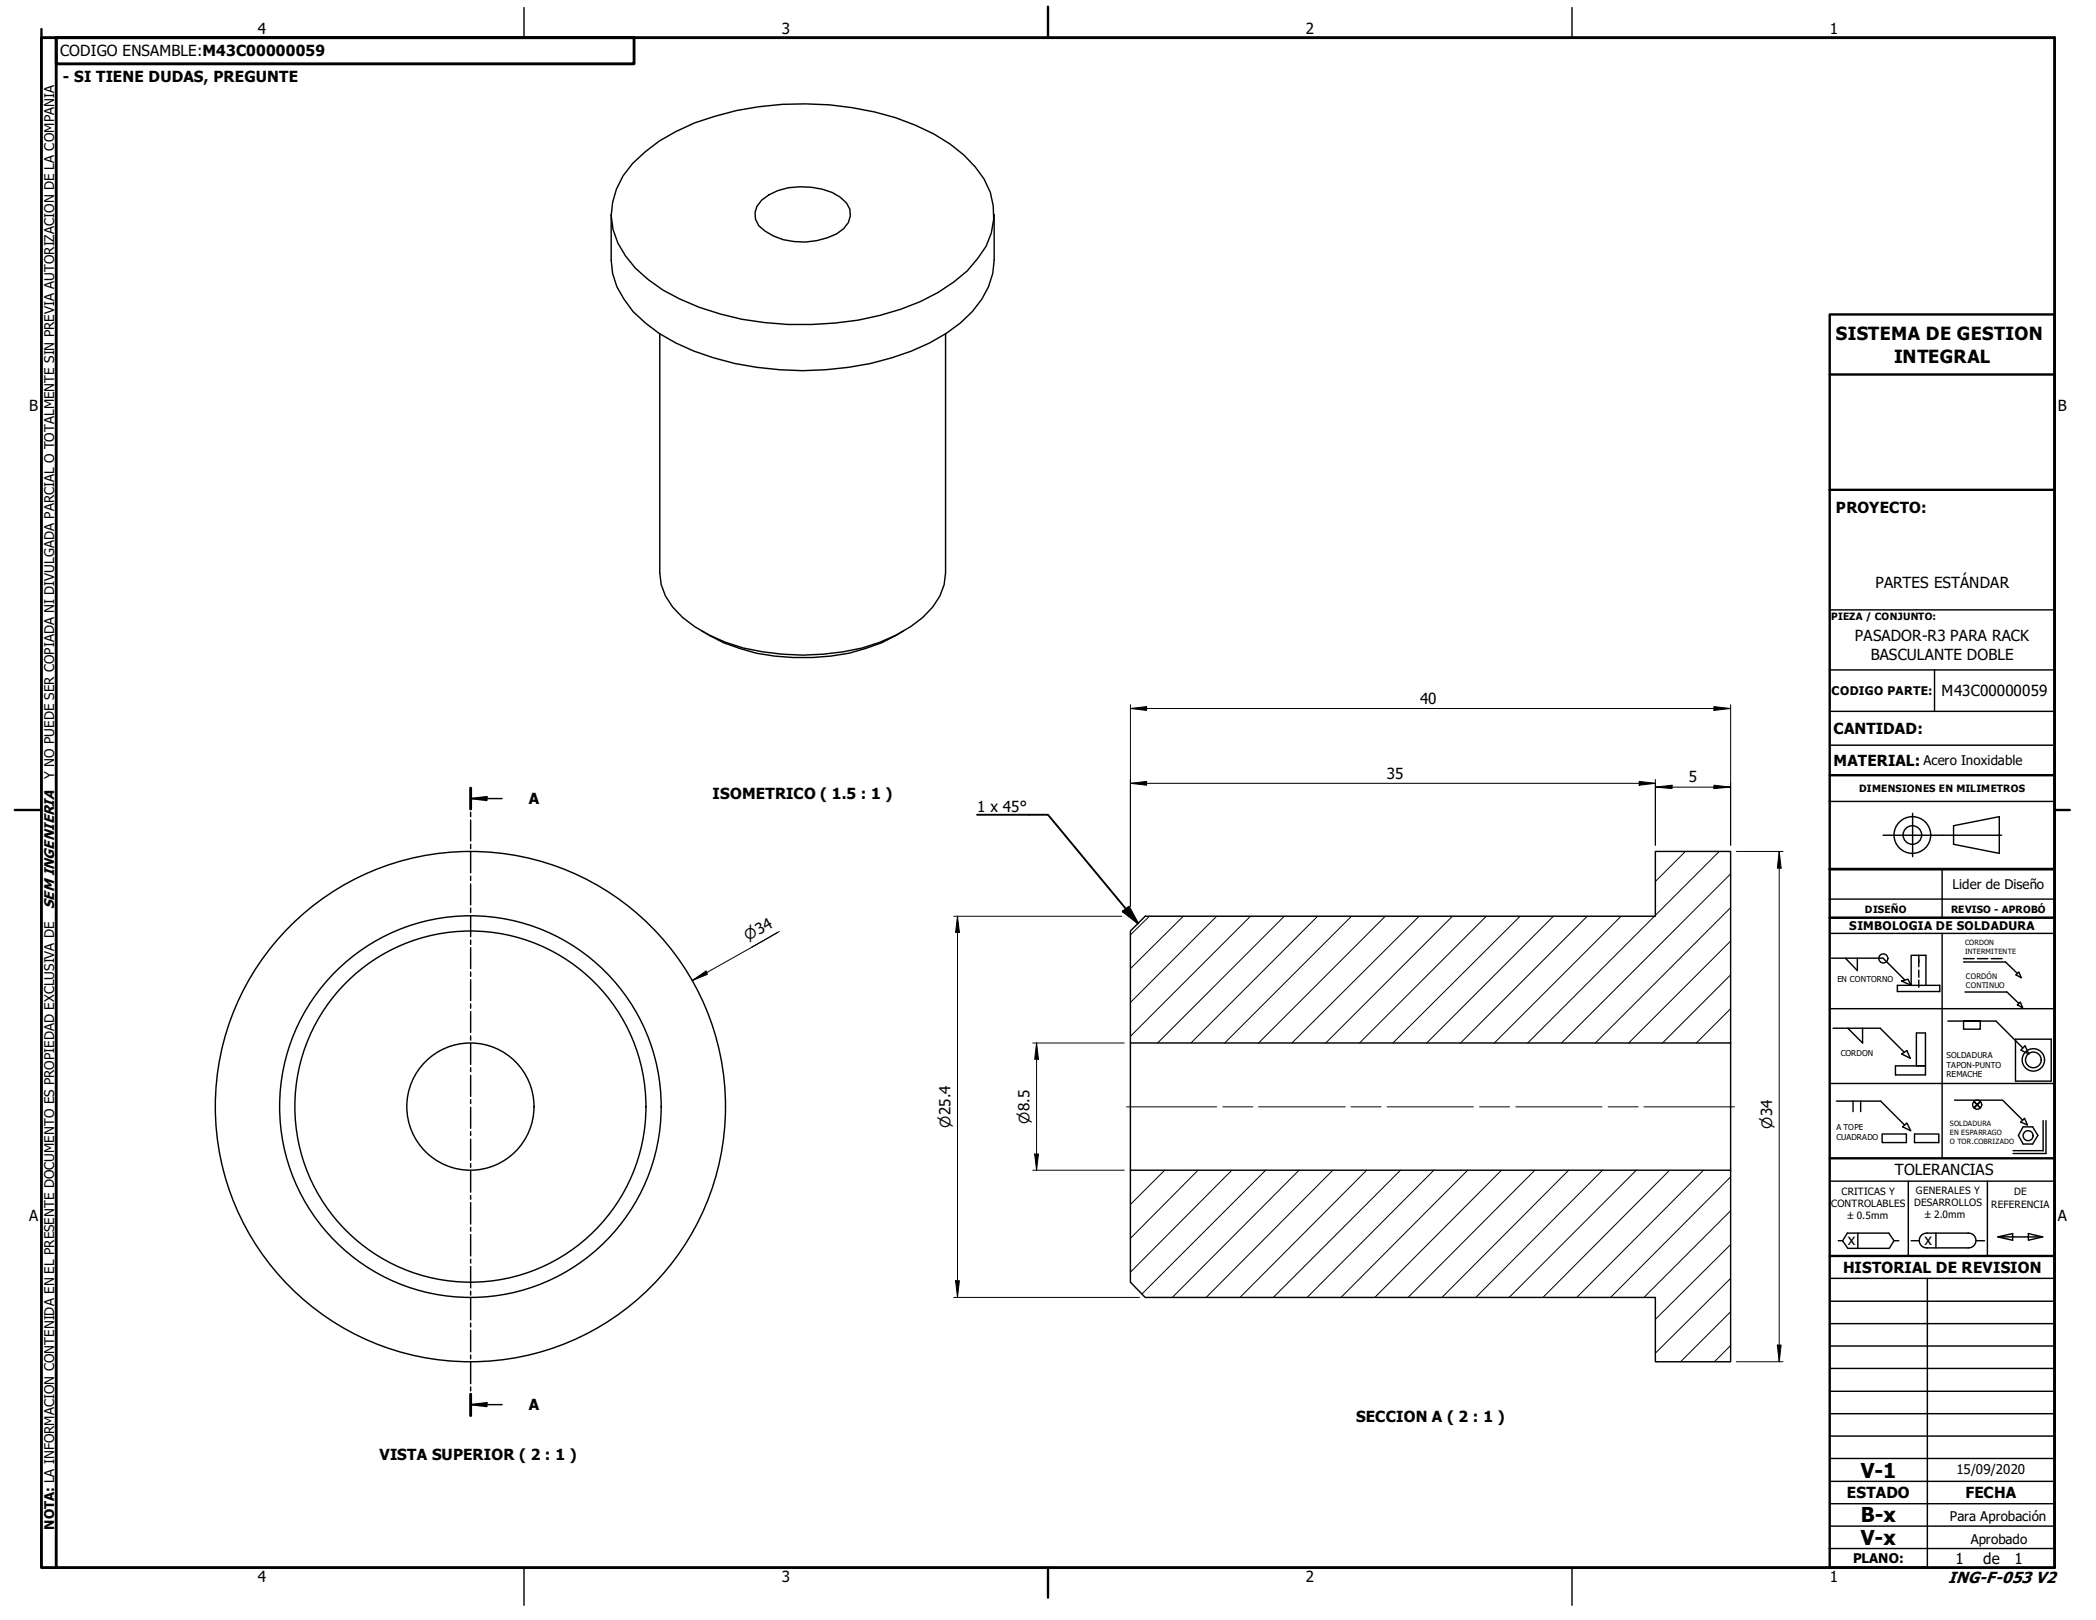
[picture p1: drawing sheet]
<svg xmlns="http://www.w3.org/2000/svg" width="279mm" height="216mm" viewBox="0 0 279 216" stroke-linecap="round" stroke-linejoin="round" font-family="sans-serif">
<!-- layer: Hatch (ISO) -->
<g fill="none" stroke="#000" stroke-width=".13">
<path d="M224.7 113.5l-4 4M229.2 113.5l-8.5 8.5M230.7 116.5l-22.5 22.5M153.2 122.1l-2.5 2.5M157.7 122.1l-7 7M162.2 122.1l-11.5 11.5M166.7 122.1l-16 16M171.2 122.1l-16.9 16.9M175.6 122.1l-16.9 16.9M180.1 122.1l-16.8 16.9M184.7 122.1l-16.9 16.9M189.2 122.1l-17 16.9"/>
<path d="M193.6 122.1l-16.9 16.9M198.1 122.1l-16.9 16.9M202.6 122.1l-16.9 16.9M207.1 122.1l-16.9 16.9M211.6 122.1l-16.9 16.9M216.1 122.1l-16.9 16.9M220.5 122.1l-16.9 16.9M230.7 138.9l-.1 .1M230.7 134.4l-4.6 4.6M230.7 129.9l-9.1 9.1M230.7 125.4l-13.6 13.6M230.7 121l-18 18"/>
<path d="M150.7 156h.1M155.3 156l-4.6 4.5M159.7 156l-9 9M164.2 156l-13.5 13.5M168.7 156l-16.5 16.5M173.2 156l-16.9 16.9M177.7 156l-16.9 16.9M182.2 156l-16.9 16.9M186.7 156l-17 16.9M191.1 156l-16.9 16.9M195.6 156l-16.8 16.9M200.2 156l-16.9 16.9"/>
<path d="M204.6 156l-16.9 16.9M209.1 156l-16.9 16.9M213.6 156l-16.9 16.9M218.1 156l-16.9 16.9M222.6 156l-16.9 16.9M227.1 156l-16.9 16.9M230.7 156.8l-16 16.1M230.7 179.3l-2.2 2.2M230.7 174.8l-6.7 6.7M230.7 170.4l-10 9.9M230.7 165.9l-10 9.9M230.7 161.4l-11.6 11.5"/>
</g>
<!-- layer: Visible (ISO) -->
<g fill="none" stroke="#000" stroke-width=".19">
<path d="M81.5 28.6v6.1l.2 1.7a12.8 12.8 0 0 0 4.3 6.7 24.8 24.8 0 0 0 9.1 4.6 41.7 41.7 0 0 0 26.4-.9 21.5 21.5 0 0 0 8.1-5.3 10.4 10.4 0 0 0 2.9-6.8v-6.1M84.3 21.8a22.9 22.9 0 0 1 11-6.3 42.3 42.3 0 0 1 24.1 .2 25.1 25.1 0 0 1 9.1 4.9l1.5 1.6a9.3 9.3 0 0 1 .3 12.3l-1.4 1.6a25.3 25.3 0 0 1-11.6 5.9 42.2 42.2 0 0 1-24.1-1 22.1 22.1 0 0 1-8.5-5.2 10.7 10.7 0 0 1-3.2-7 10.5 10.5 0 0 1 2.8-7zM101.5 26.7a8.1 8.1 0 0 1 6.6-1.7 6.8 6.8 0 0 1 4.7 2.1 2.49 2.49 0 0 1-.3 3.4 8.8 8.8 0 0 1-6.6 1.7 7.6 7.6 0 0 1-4.7-2.1 2.47 2.47 0 0 1 .3-3.4zM87.9 44.4v31.9a8 8 0 0 0 3.1 6 20.9 20.9 0 0 0 10.7 4.6 32.1 32.1 0 0 0 15.6-1.3 16.6 16.6 0 0 0 7-4.7l1-1.5 .6-1.5 .1-1.6v-31.9M93.5 84.1a24.9 24.9 0 0 0 14.8 3.5 24.2 24.2 0 0 0 12.2-3.5M243.9 89.3h14M243.9 81.3h30M243.9 94.8h30M243.9 99.3h30M243.9 119.8h15M150.7 124.1l2-2h68v-8.6h10v25.5h-80zM150.7 139v17"/>
<path d="M230.7 139v17M150.7 156h80v25.5h-10v-8.6h-68l-2-2zM243.9 179.4h30M243.9 176.4h30M243.9 173.4h30M243.9 170.4h30M245 165.4h.6l.7 1h5.5l.7-1M245.6 165.4l.7-1.1h5.5l.7 1.1h.6M247.6 164.3v2.1M254.8 165.4h1M256.9 164.3h5.5M256.9 166.3h5.5"/>
<path d="M256.9 164.3a.98 .98 0 0 0-1.1 1 .98 .98 0 0 0 1.1 1M256.9 170.4v38.5M258.1 164.3v2M262.3 164.3a.98 .98 0 0 1 1.1 1 .98 .98 0 0 1-1.1 1M263.5 165.4h1M266.3 164.8l2 .5v-.9l-2 .4h6M270.4 164.4l1.9 .4-1.9 .5zM243.9 182.4h30"/>
<circle cx="62.7" cy="147.5" r="34"/>
<circle cx="62.7" cy="147.5" r="25.4"/>
<circle cx="62.7" cy="147.5" r="23.4"/>
<circle cx="62.7" cy="147.5" r="8.5"/>
</g>
<!-- layer: Section Line (ISO) -->
<g fill="none" stroke="#000" stroke-width=".19">
<path d="M62.7 106.4l2.2-.2v.5zM62.7 105v2.8M62.7 108.3v.5M62.7 109.3v2.8M62.7 112.5v.6M62.7 113.5v2.8M62.7 116.8v.5M62.7 117.8v2.8M62.7 106.4h4.2M62.7 121v.6M62.7 122v2.8M62.7 125.3v.6"/>
<path d="M62.7 126.3v2.8M62.7 129.5v.6M62.7 130.6v2.7M62.7 133.8v.6M62.7 134.8v2.8M62.7 138v.6M62.7 139.1v2.8M62.7 142.3v.5M62.7 143.3v2.8M62.7 146.6v.5M62.7 147.6v2.8M62.7 150.8v.5"/>
<path d="M62.7 151.8v2.8M62.7 155.1v.5M62.7 156v2.9M62.7 159.3v.5M62.7 160.3v2.8M62.7 163.6v.5M62.7 164.5v2.9M62.7 167.8v.5M62.7 168.8v2.8M62.7 172.1v.5M62.7 173v2.9M62.7 176.3v.5"/>
<path d="M62.7 177.3v2.8M62.7 187.2l2.2-.3v.6zM62.7 180.6v.5M62.7 181.5v2.9M62.7 184.8v.6M62.7 185.8v2.9M62.7 187.2h4.2"/>
</g>
<path d="M62.7 105v2.8M62.7 185.8v2.9" fill="none" stroke="#000" stroke-width=".38"/>
<g fill="#000">
<path d="M62.7 106.4l2.2-.2v.5z" fill-rule="evenodd"/>
<path d="M62.7 187.2l2.2-.3v.6z" fill-rule="evenodd"/>
</g>
<!-- layer: Border (ANSI) -->
<path d="M5.5 5h268.4v203.9h-268.4zM7.5 5h77v3.5h-77zM7.5 5v203.9" fill="none" stroke="#000" stroke-width=".38"/>
<!-- layer: Border (ISO) -->
<path d="M5.5 3.9v1.1M139.7 .9v4.1M2 107.9h3.5M273.9 107.9h2M139.7 208.9v4" fill="none" stroke="#000" stroke-width=".32"/>
<!-- layer: Border (ANSI) -->
<path d="M69.8 1v4M209.5 1v4M69.8 208.9v5M209.5 208.9v5" fill="none" stroke="#000" stroke-width=".19"/>
<!-- layer: Title (ISO) -->
<path d="M243.9 49.9h30M243.9 65.3v-23.4h30v164.5M243.9 65.3v57M243.9 65.3h30M243.9 103.3h30M273.9 115.8h-30h30M243.9 122.3v32.1h30M243.9 122.3h30M243.9 154.4v54.5h13M243.9 167.4h30" fill="none" stroke="#000" stroke-width=".32"/>
<!-- layer: Title (ANSI) -->
<g fill="none" stroke="#000" stroke-width=".19">
<path d="M273.9 89.3h-16v5.5M243.9 106.8h30M258.9 119.8h15M258.9 115.8v6.5M260.4 110l6.1-1.2v4.9l-6.1-1.2zM243.9 122.3h30h-29.7M243.9 124.4h30M243.9 134.4h30M244.2 127.7h6.8l2.9 2.9M244.3 137h6.3l3.2 3.2M246 127.7l1.6 1.6v-1.6M246.3 137l2 2v-2"/>
<path d="M252.9 131.3h5.7v.8h-5.7zM253.5 130.7l.8-.2 .5 .8zM254.8 131.3v-4h1.9v4M255.8 127.3v1.5M255.8 129.3v.9M255.8 130.6v1M258.9 124.4v30M259.7 136.1h6.4l3.5 3.5M261.7 136.1v1.1h2.3v-1.1h-2.3h2.3M261.7 127.8h1.4M261.7 128.2h5.6l1.6 1.5M261.9 132.2h5.6l1.6 1.5"/>
<path d="M263.6 127.8h1.4M265.4 127.8h1.5M268.7 138.5h4.7v5.6h-4.7zM268.7 129.9l.4-.4 .3 .8zM268.9 133.9l.4-.4 .3 .8zM269.9 139.4l.5 1.1-1-.5zM243.9 144.4h30M243.9 157.4h30M244.8 146.7h5.9l3.2 3.2M247 146.7v1.4M248 146.7v1.4M250.9 151.1h3.2v1.2h-3.2z"/>
<path d="M253.5 140.5l.7-.5 .4 1zM253.6 150.2l.6-.5 .5 1zM254.4 157.4v10M255.2 151.1h3.2v1.2h-3.2zM255.5 142v-4.3h1.2v5.6h-4v-1.3h4M260.5 146.6h6.5l2.6 2.7M263.1 146.8l.9 .8M264 146.8l-.9 .8 .9-.8M264.9 157.4v10M269.4 149.5l.5-.5 .4 .9zM269.7 150.2h1.3l.7 1.1-.7 1.2h-1.3l-.7-1.2zM272.4 149.4v4h-4"/>
<path d="M272.7 149.4v4.3h-4.3M243.9 191.4h30M243.9 194.4h30M243.9 188.4h30M243.9 185.4h30M243.9 197.4h30M243.9 206.4h30M243.9 203.4h30M243.9 200.4h30"/>
<circle cx="254.9" cy="111.3" r="2.44"/>
<circle cx="254.9" cy="111.3" r="1.24"/>
<circle cx="251" cy="127.7" r=".6"/>
<circle cx="263.6" cy="147.2" r=".6"/>
<circle cx="270.4" cy="151.4" r=".67"/>
<circle cx="271" cy="141.3" r="1.49"/>
<circle cx="271" cy="141.3" r="1.05"/>
</g>
<!-- layer: Centerline (ANSI) -->
<path d="M251 111.3h15.8M255 108.4v5.8" fill="none" stroke="#000" stroke-width=".19"/>
<!-- layer: Dimension (ISO) -->
<g fill="none" stroke="#000" stroke-width=".13">
<path d="M150.7 94.4l2.1-.2v.5zM150.7 94.4h80M150.7 93.9v26.9M228.5 94.2l2.2 .2-2.2 .3zM230.7 93.9v18.7M150.7 104.4l2.1-.3v.5zM150.7 104.4h70M218.5 104.1l2.2 .3-2.2 .2zM220.7 104.9l2.2-.3v.5zM220.7 104.9h10M220.7 103.9v8.7M228.5 104.6l2.2 .3-2.2 .2z"/>
<path d="M231.5 113.5h6.2M237.2 113.5l.2 2.2h-.5zM237.2 113.5v68M92.3 130.7l1.8-1.3 .2 .5zM103.6 124.3l-3.4 1.9M103.9 124.1l-11.6 6.6M127.1 122.1h22.4M127.6 122.1l.3 2.2h-.5zM127.6 122.1v50.8M137.7 139h12.2M138.2 139l.2 2.2h-.5zM138.2 139v17"/>
<path d="M137.7 156h12.2M137.9 153.8h.5l-.2 2.2zM127.1 172.9h24.8M127.4 170.7h.5l-.3 2.2zM236.9 179.3h.5l-.2 2.2zM231.5 181.5h6.2"/>
</g>
<g fill="#000">
<path d="M150.7 94.4l2.1-.2v.5z" fill-rule="evenodd"/>
<path d="M228.5 94.2l2.2 .2-2.2 .3z" fill-rule="evenodd"/>
<path d="M150.7 104.4l2.1-.3v.5z" fill-rule="evenodd"/>
<path d="M218.5 104.1l2.2 .3-2.2 .2z" fill-rule="evenodd"/>
<path d="M237.2 113.5l.2 2.2h-.5z" fill-rule="evenodd"/>
<path d="M92.3 130.7l1.8-1.3 .2 .5z" fill-rule="evenodd"/>
<path d="M127.6 122.1l.3 2.2h-.5z" fill-rule="evenodd"/>
<path d="M137.9 153.8h.5l-.2 2.2z" fill-rule="evenodd"/>
<path d="M138.2 139l.2 2.2h-.5z" fill-rule="evenodd"/>
<path d="M127.4 170.7h.5l-.3 2.2z" fill-rule="evenodd"/>
<path d="M236.9 179.3h.5l-.2 2.2z" fill-rule="evenodd"/>
</g>
<path d="M220.7 104.9h2.2M228.5 104.9h2.2" fill="none" stroke="#000" stroke-width=".44"/>
<!-- layer: Centerline (ISO) -->
<path d="M150.2 147.5h12M163 147.5h4M167.8 147.5h11.5M180.1 147.5h4M184.9 147.5h11.5M197.2 147.5h4M202.1 147.5h11.5M214.4 147.5h4M219.1 147.5h12.1" fill="none" stroke="#000" stroke-width=".13"/>
<!-- layer: Symbol (ISO) -->
<path d="M130.2 108.6h9.5l12 14.5M149.7 121.5l.8-.7 1.2 2.3z" fill="none" stroke="#000" stroke-width=".25"/>
<path d="M149.7 121.5l.8-.7 1.2 2.3z" fill-rule="evenodd" fill="#000"/>
<g font-size="2.7">
<text x="248" y="196.9">V-1</text>
<text x="248" y="202.9">B-x</text>
<text x="248" y="205.9">V-x</text>
</g>
<g font-size="2.4">
<text x="244.7" y="45.3">SISTEMA DE GESTION</text>
<text x="252.5" y="48.3">INTEGRAL</text>
</g>
<text font-size="2.1" x="259.7" y="210.9">ING-F-053 V2</text>
<g font-size="2">
<text x="34.4" y="4.6">4</text>
<text x="104.2" y="4.6">3</text>
<text x="174.1" y="4.6">2</text>
<text x="243.9" y="4.6">1</text>
<text x="8" y="7.5">CODIGO ENSAMBLE:M43C00000059</text>
<text x="8.4" y="10.9">- SI TIENE DUDAS, PREGUNTE</text>
<text x="3.9" y="54.7">B</text>
<text x="274.3" y="54.7">B</text>
<text x="244.7" y="68.3">PROYECTO:</text>
<text x="250" y="78.4">PARTES ESTÁNDAR</text>
<text x="247.3" y="85.5">PASADOR-R3 PARA RACK</text>
<text x="249.4" y="87.9">BASCULANTE DOBLE</text>
<text x="189.3" y="93.8">40</text>
<text x="258.8" y="92.8">M43C00000059</text>
<text x="244.4" y="97.8">CANTIDAD:</text>
<text x="70.5" y="107.2">A</text>
<text x="95" y="106.4">ISOMETRICO ( 1.5 : 1 )</text>
<text x="184.8" y="103.8">35</text>
<text x="225.1" y="104.3">5</text>
<text x="244.4" y="102">MATERIAL:</text>
<text x="130.2" y="108.2">1 x 45°</text>
<text x="252.6" y="156.7">TOLERANCIAS</text>
<text x="3.9" y="162.7">A</text>
<text x="246.3" y="165.9">x</text>
<text x="256.5" y="165.9">x</text>
<text x="274.3" y="162.7">A</text>
<text x="245.7" y="169.7">HISTORIAL DE REVISION</text>
<text x="70.5" y="188">A</text>
<text x="180.8" y="189.5">SECCION A ( 2 : 1 )</text>
<text x="50.6" y="194.6">VISTA SUPERIOR ( 2 : 1 )</text>
<text x="246.2" y="199.6">ESTADO</text>
<text x="262" y="199.6">FECHA</text>
<text x="260.7" y="208.5">1</text>
<text x="264.4" y="208.5">de</text>
<text x="268.5" y="208.5">1</text>
<text x="34.4" y="210.8">4</text>
<text x="104.2" y="210.8">3</text>
<text x="174.1" y="210.8">2</text>
<text x="243.9" y="210.8">1</text>
</g>
<g font-size="1.9">
<text x="7.2" y="121.2" transform="rotate(-90 7.2 121.2)">SEM INGENIERIA</text>
<text x="99.7" y="125.4" transform="rotate(-30 99.7 125.4)">⌀34</text>
<text x="137.2" y="149.7" transform="rotate(-90 137.2 149.7)">⌀8.5</text>
<text x="126.7" y="150.3" transform="rotate(-90 126.7 150.3)">⌀25.4</text>
<text x="236.2" y="150.4" transform="rotate(-90 236.2 150.4)">⌀34</text>
</g>
<g font-size="1.8">
<text x="256.4" y="102">Acero Inoxidable</text>
<text x="7.2" y="103.8" transform="rotate(-90 7.2 103.8)">Y NO PUEDE SER COPIADA NI DIVULGADA PARCIAL O TOTALMENTE SIN PREVIA AUTORIZACION DE LA COMPAÑIA</text>
<text x="260.3" y="118.5">Lider de Diseño</text>
<text x="260.8" y="196.5">15/09/2020</text>
<text x="7.2" y="203.9" transform="rotate(-90 7.2 203.9)">NOTA: LA INFORMACION CONTENIDA EN EL PRESENTE DOCUMENTO ES PROPIEDAD EXCLUSIVA DE</text>
<text x="259.9" y="202.7">Para Aprobación</text>
<text x="247" y="208.3">PLANO:</text>
<text x="262.7" y="205.8">Aprobado</text>
</g>
<g font-size="1.6">
<text x="244.2" y="92.6">CODIGO PARTE:</text>
<text x="246.5" y="124">SIMBOLOGIA DE SOLDADURA</text>
</g>
<g font-size="1.3">
<text x="244.1" y="82.6">PIEZA / CONJUNTO:</text>
<text x="247.8" y="105.5">DIMENSIONES EN MILIMETROS</text>
<text x="248.6" y="121.7">DISEÑO</text>
<text x="260.1" y="121.7">REVISO - APROBÓ</text>
<text x="244.1" y="160.8">CONTROLABLES</text>
<text x="245.5" y="159.2">CRITICAS Y</text>
<text x="255.1" y="160.7">DESARROLLOS</text>
<text x="255.4" y="159.1">GENERALES Y</text>
<text x="265.4" y="161">REFERENCIA</text>
<text x="268.5" y="159.3">DE</text>
<text x="246.3" y="162.5">±0.5mm</text>
<text x="256.6" y="162.3">±2.0mm</text>
</g>
<g font-size="1.1">
<text x="244.9" y="130.9">EN CONTORNO</text>
<text x="245.4" y="140.7">CORDON</text>
<text x="259.5" y="141">SOLDADURA</text>
<text x="259.5" y="142.3">TAPON-PUNTO</text>
<text x="259.5" y="143.6">REMACHE</text>
<text x="244.8" y="150.6">A TOPE</text>
<text x="244.8" y="152">CUADRADO</text>
</g>
<g font-size="1">
<text x="261.9" y="126">CORDON</text>
<text x="261.9" y="127.2">INTERMITENTE</text>
<text x="262.1" y="130.4">CORDÓN</text>
<text x="262.1" y="131.7">CONTINUO</text>
<text x="259.9" y="150.1">SOLDADURA</text>
<text x="259.9" y="151.3">EN ESPARRAGO</text>
<text x="259.9" y="152.4">O TOR.COBRIZADO</text>
</g>
</svg>
